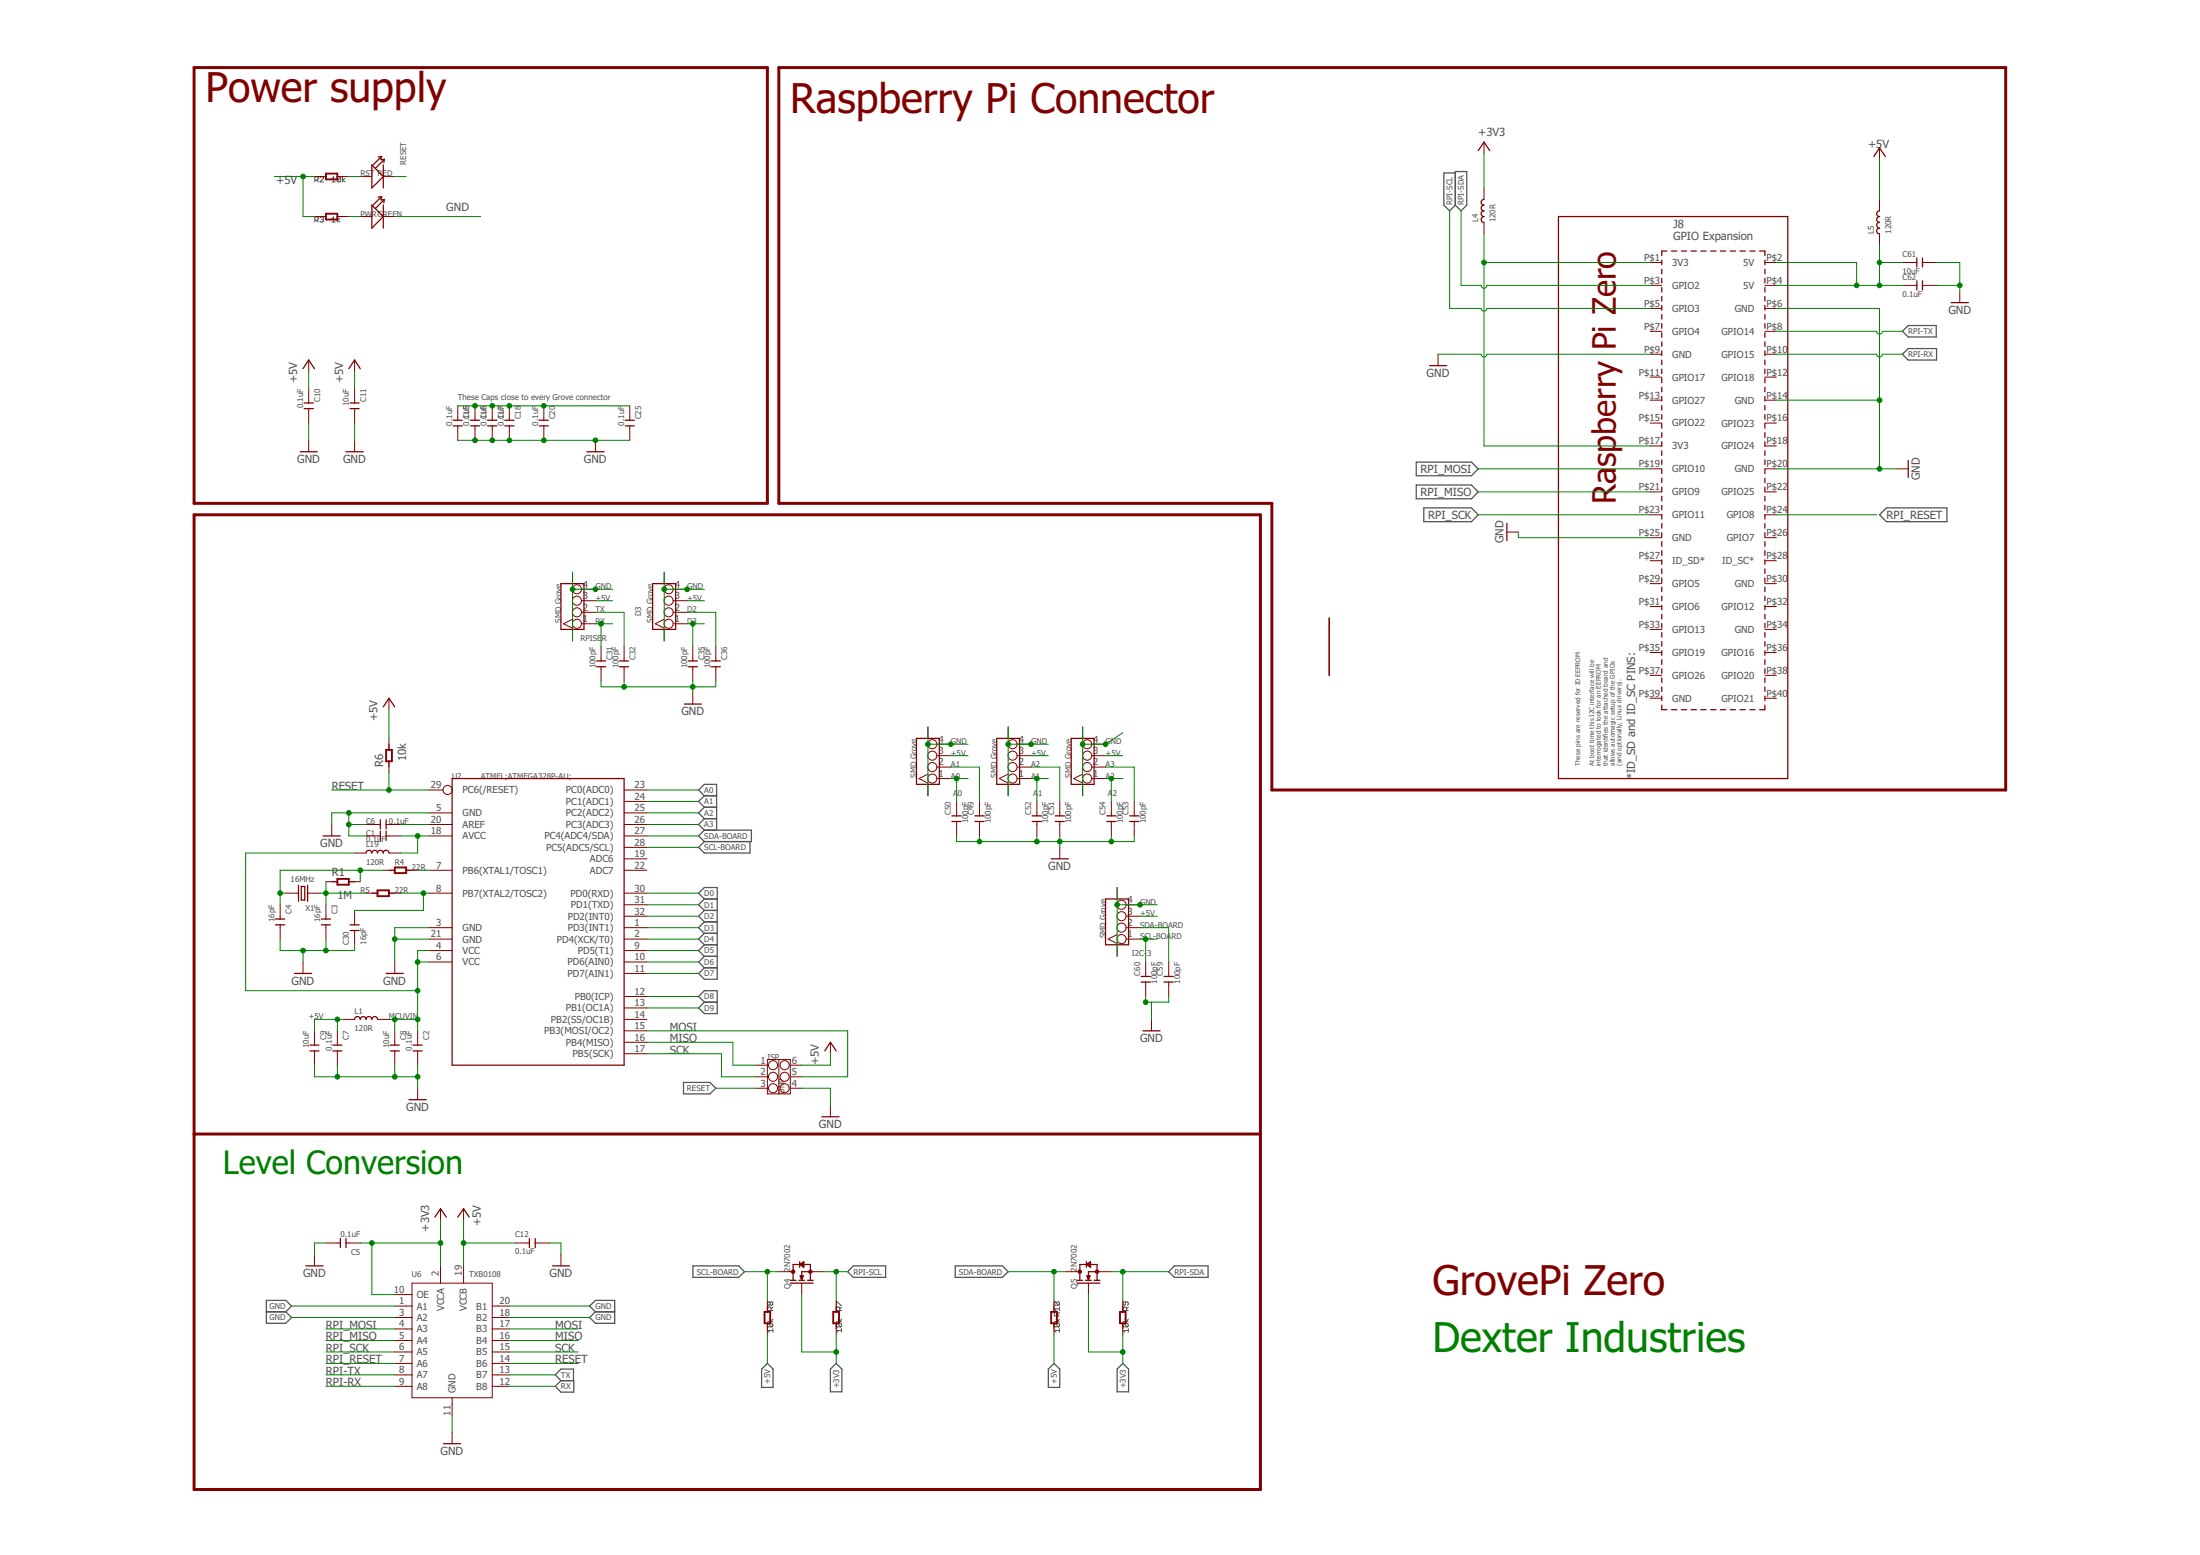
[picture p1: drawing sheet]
<svg xmlns="http://www.w3.org/2000/svg" width="297mm" height="210mm" viewBox="0 0 297 210" stroke-linecap="round" stroke-linejoin="round" font-family="sans-serif">
<g fill="none" stroke="#505050" stroke-width=".14">
<path d="M42.5 24.3h.3l.2-.1v-.2l-.2-.1h-.3v.7M42.5 29.7h.3l.2-.1v-.2l-.2-.1h-.3v.7M42.7 24.3l.3 .3M42.7 29.7l.3 .3M43.2 24l.1-.1h.3l.1 .1-.5 .6h.5M43.2 29.4l.1-.1h.3l.1 .1-.1 .2M43.4 29.6h.2M43.6 29.6l.1 .1-.1 .3-.4-.1M44.8 24.1l.2-.2v.7M44.8 29.5l.2-.2v.7M44.8 24.6h.5M44.8 30h.5"/>
<path d="M45.5 29.3v.7M45.9 29.5l-.4 .2 .4 .3M46 24v.4l-.1 .2-.4-.2M46 24l-.1-.1h-.2l-.2 .1v.4M46 24l-.5 .4M46.2 23.9v.7M46.6 24.1l-.4 .2 .4 .3M103.7 178.4h.7M103.8 178.6l-.1 .2v.2l.1 .1h.4M103.8 178.6h.4l.2 .2v.2l-.2 .1M103.8 178.6l.4 .5M103.9 178.1l.2 .3 .3-.3"/>
<path d="M104 175.9l.1-.2 .3 .2v.2l-.2 .1-.2-.1M104 175.9l-.1-.2-.2 .2v.2l.1 .1 .2-.1M104 175.9v.2M104.1 176.9v-.3l-.1-.2h-.2l-.1 .2v.3h.7M104.4 179.6h-.7l.2 .2M104.4 179.4v.4M104.4 176.4l-.3 .3M112.9 176.2v-.5h.2l.5 .5M112.9 178.4h.7M113.1 178.6h.4l.1 .2v.2l-.1 .1M113.1 178.6l-.2 .2v.2l.2 .1h.4M113.1 178.6l.4 .5"/>
<path d="M113.2 178.1l.2 .3 .2-.3M113.4 176.9v-.3l-.1-.2h-.2l-.2 .2v.3h.7M113.6 179.6h-.7l.3 .2M113.6 179.4v.4M113.6 176.4l-.2 .3M142.3 178.4h.7M142.5 178.6l-.2 .2v.2l.2 .1h.4M142.5 178.6h.4l.1 .2v.2l-.1 .1M142.5 175.7h.4l.1 .2v.2l-.1 .1M142.5 175.7l-.2 .2v.2l.2 .1h.4M142.5 178.6l.4 .5M142.5 175.7l.4 .5"/>
<path d="M142.6 178.1l.2 .3 .2-.3M142.8 177.6v-.3l-.1-.1-.4 .1v.3h.7M143 179.6h-.7l.3 .2M143 176.4v.5M143 179.4v.4M143 177.2l-.2 .2M143 176.7h-.7l.3 .2M151.6 178.4h.7M151.7 178.6l-.1 .4 .1 .1h.5M151.7 178.6h.5l.1 .2v.2l-.1 .1M151.7 178.6l.5 .5M151.9 178.1l.2 .3 .2-.3"/>
<path d="M152 175.7v.4l-.1 .1-.3-.1v-.2l.1-.2h.5l.1 .2v.2l-.1 .1M152.1 176.9v-.3l-.1-.2h-.3l-.1 .2v.3h.7M152.3 179.6h-.7l.3 .2M152.3 179.4v.4M152.3 176.4l-.2 .3"/>
</g>
<g fill="none" stroke="#505050" stroke-width=".17">
<path d="M196.5 23.2h1.5v4.5l-.7 .8-.8-.8zM196.5 23.3h-1.6v4.4l.8 .8 .8-.8M256.9 47.8l.7-.7h3.9v1.5h-3.9zM257.6 43.9h3.8v1.6h-3.8l-.7-.8zM191.2 65.5h7.5l.9 .9-.9 .9h-7.5zM191.2 62.4h7.5l.9 .9-.9 .9h-7.5zM192.2 68.6h6.5l.9 .9-.9 .9h-6.5zM253.8 69.5l.9-.9h8.2v1.8h-8.2zM95.1 107.4l-.8-.8 .8-.7h1.7v6.2M95.1 107.4h1.7M95.1 107.4l-.8 .8 .8 .8M95.1 109h1.7"/>
<path d="M95.1 109l-.8 .7 .8 .8M95.1 110.5h1.7M95.1 110.5l-.8 .8 .8 .8M95.1 112.1h6.4v1.5h-6.4M95.1 112.1l-.8 .7 .8 .8M95.1 113.6l-.8 .8 .8 .7h6.2v-1.5M94.3 134.5l.8-.8h1.7v3.1h-1.7l-.8-.7 .8-.8zM95.1 135.3h1.7M95.1 121.3l-.8-.7 .8-.8h1.7v12.4h-1.7l-.8-.8 .8-.8M95.1 130.6h1.7M95.1 129.1l-.8 .8 .8 .7M95.1 129.1h1.7"/>
<path d="M95.1 127.5l-.8 .8 .8 .8M95.1 127.5h1.7M95.1 126l-.8 .8 .8 .7M95.1 126h1.7M95.1 124.4l-.8 .8 .8 .8M95.1 124.4h1.7M95.1 122.9l-.8 .8 .8 .7M95.1 122.9h1.7M95.1 121.3l-.8 .8 .8 .8M95.1 121.3h1.7M92.3 146.1h3.6l.7 .8-.7 .8h-3.6zM36 177.1h2.6"/>
<path d="M36 175.5h2.6l.8 .8-.8 .8 .8 .7-.8 .8h-2.6zM79.6 176.3l.8-.8h2.6v3.1h-2.6l-.8-.8 .8-.7zM80.4 177.1h2.6M93.6 170.9h6.1l.8 .8-.8 .7h-6.1zM115.2 170.9h4.4v1.5h-4.4l-.8-.7zM129 170.9h6.3l.8 .8-.8 .7h-6.3zM158.6 170.9h4.5v1.5h-4.5l-.8-.7zM75 187.1l.7-.7h1.8v1.5h-1.8zM75.7 186.4l-.7-.8 .7-.8h1.7v1.6M102.8 184.8l.8-.8 .8 .8v2.5h-1.6zM112.1 184.8l.8-.8 .8 .8v3.1h-1.6zM141.5 184.8l.8-.8 .8 .8v2.5h-1.6z"/>
<path d="M150.8 184.8l.8-.8 .8 .8v3.1h-1.6z"/>
</g>
<path d="M26.2 9.1h77.4v58.8h-77.4zM105.2 9.1h165.6v97.5h-99.1v-38.7h-66.5zM26.2 69.5h144v131.6h-144zM26.2 153.1h144" fill="none" stroke="#800000" stroke-width=".4"/>
<g fill="none" stroke="#800000" stroke-width=".17">
<path d="M50.3 22.4l-.1-.1v3.1l1.6-1.6-1.1-1.1M50.3 27.8l-.1-.1v3.1l1.6-1.6-1.1-1M50.3 22.4l.4 .3M50.3 27.8l.4 .4M51.5 21.1l-1.2 1.3M51.5 21.1l-.4 .1M51.5 21.1l-.1 .5 .5-.1M51.5 26.5l-1.2 1.3M51.5 26.5l-.4 .1M51.5 26.5l-.1 .5 .5-.1M51.8 22.3v3.1M51.8 27.7v3.1"/>
<path d="M51.9 21.5l-1.2 1.2M51.9 21.5l-.1 .5M51.9 26.9l-1.2 1.3M51.9 26.9l-.1 .5M199.6 20.3l.8-1.1 .7 1.1M200.4 26.9a.38 .38 0 0 0-.4 .4 .38 .38 0 0 0 .4 .4 .39 .39 0 0 0-.4 .4 .39 .39 0 0 0 .4 .4 .38 .38 0 0 0-.4 .4 .38 .38 0 0 0 .4 .3 .39 .39 0 0 0-.4 .4 .39 .39 0 0 0 .4 .4M210.4 29.2h31v75.9h-31zM224.4 35.1v.6M224.4 36.3v.7M224.4 37.6v.6M224.4 38.8v.6M225.1 33.9h-.7v.6"/>
<path d="M225.7 33.9h.7M227 33.9h.7M228.3 33.9h.7M229.6 33.9h.8M231 33.9h.7M232.3 33.9h.7M233.6 33.9h.7M234.9 33.9h.7M236.3 33.9h.7M237.6 33.9h.7v.6M238.3 35.1v.6M238.3 36.3v.7"/>
<path d="M238.3 37.6v.6M238.3 38.8v.6M253 21.1l.8-1.1 .8 1.1M253.8 28.5a.38 .38 0 0 0-.4 .4 .38 .38 0 0 0 .4 .3 .39 .39 0 0 0-.4 .4 .39 .39 0 0 0 .4 .4 .39 .39 0 0 0-.4 .4 .39 .39 0 0 0 .4 .4 .38 .38 0 0 0-.4 .4 .38 .38 0 0 0 .4 .4M258.8 34.8v1.2M258.8 37.9v1.3M259.6 34.8v1.2M259.6 37.9v1.3M40.9 49.8l.8-1.2 .8 1.2M41.1 54.4h1.2M41.1 55.2h1.2M47.1 49.8l.8-1.2 .7 1.2"/>
<path d="M47.3 54.4h1.2M47.3 55.2h1.2M61.2 56.7h1.2M61.2 57.5h1.2M63.5 56.7h1.2M63.5 57.5h1.2M65.8 56.7h1.3M65.8 57.5h1.3M68.2 56.7h1.2M68.2 57.5h1.2M72.8 56.7h1.2M72.8 57.5h1.2"/>
<path d="M84.4 56.7h1.2M84.4 57.5h1.2M193 49.4h2.3M224.4 40v.6M224.4 41.2v.7M224.4 42.5v.6M224.4 43.7v.6M224.4 44.9v.6M224.4 46.1v.7M224.4 47.4v.6M224.4 48.6v.6M224.4 49.8v.6"/>
<path d="M224.4 51.1v.6M224.4 52.3v.6M224.4 53.5v.6M224.4 54.7v.7M224.4 56v.6M224.4 57.2v.6M224.4 58.4v.6M224.4 59.6v.6M238.3 40v.6M238.3 41.2v.7M238.3 42.5v.6M238.3 43.7v.6"/>
<path d="M238.3 44.9v.6M238.3 46.1v.7M238.3 47.4v.6M238.3 48.6v.6M238.3 49.8v.6M238.3 51.1v.6M238.3 52.3v.6M238.3 53.5v.6M238.3 54.7v.7M238.3 56v.6M238.3 57.2v.6M238.3 58.4v.6"/>
<path d="M238.3 59.6v.6M263.4 40.9h2.4M40.5 61h2.3M46.7 61h2.3M75.7 78.8h3.1v6.2h-3.1zM79.2 61h2.4M88.1 78.8h3.1v6.2h-3.1zM203.5 70.7v2.3M224.4 60.9v.6M224.4 62.1v.6M224.4 63.3v.6M224.4 64.5v.7"/>
<path d="M224.4 65.8v.6M224.4 67v.6M224.4 68.2v.6M224.4 69.4v.7M224.4 70.7v.6M224.4 71.9v.6M224.4 73.1v.6M224.4 74.3v.7M224.4 75.6v.6M224.4 76.8v.6M224.4 78v.6M224.4 79.2v.7"/>
<path d="M238.3 60.9v.6M238.3 62.1v.6M238.3 63.3v.6M238.3 64.5v.7M238.3 65.8v.6M238.3 67v.6M238.3 68.2v.6M238.3 69.4v.7M238.3 70.7v.6M238.3 71.9v.6M238.3 73.1v.6M238.3 74.3v.7"/>
<path d="M238.3 75.6v.6M238.3 76.8v.6M238.3 78v.6M238.3 79.2v.7M257.6 62.1v2.4M51.8 95.4l.7-1.1 .8 1.1M80.5 89.2h1.3M80.5 90h1.3M83.6 89.2h1.3M83.6 90h1.3M92.4 95h2.3M92.9 89.2h1.3"/>
<path d="M92.9 90h1.3M96 89.2h1.3M96 90h1.3M123.7 99.7h3.1v6.2h-3.1zM134.6 99.7h3.1v6.2h-3.1zM144.6 99.7h3.1v6.2h-3.1zM179.5 83.4v7.8M224.4 95.2v.6h.7M224.4 80.5v.6M224.4 81.7v.6M224.4 82.9v.6M224.4 84.2v.6"/>
<path d="M224.4 85.4v.6M224.4 86.6v.6M224.4 87.8v.7M224.4 89v.7M224.4 90.3v.6M224.4 91.5v.6M224.4 92.7v.6M224.4 94v.6M225.7 95.8h.7M227 95.8h.7M228.3 95.8h.7M229.6 95.8h.8"/>
<path d="M231 95.8h.7M232.3 95.8h.7M233.6 95.8h.7M234.9 95.8h.7M236.3 95.8h.7M238.3 80.5v.6M238.3 81.7v.6M238.3 82.9v.6M238.3 84.2v.6M238.3 85.4v.6M238.3 86.6v.6M238.3 87.8v.7"/>
<path d="M238.3 89v.7M238.3 90.3v.6M238.3 91.5v.6M238.3 92.7v.6M238.3 94v.6M238.3 95.2v.6h-.7M40.3 119.5v2.2M40.7 119.7h.4v1.8h-.4zM41.5 119.5v2.2M43.6 112.8h2.4M49.4 115.1a.39 .39 0 0 1 .4-.3 .39 .39 0 0 1 .4 .3 .38 .38 0 0 1 .4-.3 .38 .38 0 0 1 .4 .3 .39 .39 0 0 1 .4-.3 .39 .39 0 0 1 .4 .3 .38 .38 0 0 1 .3-.3 .38 .38 0 0 1 .4 .3M51.4 110.7v1.2"/>
<path d="M51.4 112.2v1.3M52.1 110.7v1.2M52.1 112.2v1.3M61 105.1h23.3v38.7h-23.3zM128.5 110.1h1.3M128.5 110.9h1.3M131.6 110.1h1.3M131.6 110.9h1.3M139.4 110.1h1.2M139.4 110.9h1.2M141.9 115.9h2.4M142.5 110.1h1.2"/>
<path d="M142.5 110.9h1.2M149.4 110.1h1.3M149.4 110.9h1.3M152.5 110.1h1.3M152.5 110.9h1.3M37.2 124.1h1.2M37.2 124.8h1.2M39.8 131.4h2.3M43.4 124.1h1.2M43.4 124.8h1.2M47.3 124.8h1.2M47.3 125.6h1.2"/>
<path d="M47.9 137.6a.38 .38 0 0 1 .4-.4 .38 .38 0 0 1 .3 .4 .39 .39 0 0 1 .4-.4 .39 .39 0 0 1 .4 .4 .39 .39 0 0 1 .4-.4 .39 .39 0 0 1 .4 .4 .38 .38 0 0 1 .4-.4 .38 .38 0 0 1 .4 .4M52.1 131.4h2.4M149.3 121.3h3.1v6.2h-3.1zM154.1 131.8h1.2M154.1 132.6h1.2M154.3 139.1h2.3M157.2 131.8h1.2M157.2 132.6h1.2M41.8 141.1h1.3M41.8 141.9h1.3M44.9 141.1h1.3M44.9 141.9h1.3"/>
<path d="M52.7 141.1h1.2M52.7 141.9h1.2M55.2 148.4h2.4M55.8 141.1h1.2M55.8 141.9h1.2M111 150.7h2.3M111.4 141.9l.7-1.2 .8 1.2M41.3 170.9h2.3M46 167.2v1.2M46.7 167.2v1.2M58.7 164.3l.8-1.1 .8 1.1M61.8 164.3l.8-1.1 .8 1.1"/>
<path d="M71.5 167.2v1.2M72.3 167.2v1.2M74.6 170.9h2.3M106.7 172.8h.8M106.7 173.2h3.1M107.1 172.8v-2.1h2.3v2.1M107.9 172.8h.7M108 170.7l.5-.4v.8zM108 170.3v.8M108.1 172.2l.1 .6 .2-.6M108.1 172.2h.3M108.1 172.2l.1 .4"/>
<path d="M108.2 170.7l.3 .2M108.2 170.7l.2 .2M108.4 170.5l-.2 .2M108.4 172.2l-.2 .4M108.4 172.2l-.2 .3M108.5 170.5l-.3 .2M109 172.8h.8M109.4 171.7h-1.2v.9M145.4 172.8h.8M145.4 173.2h3.1M145.8 172.8v-2.1h2.3v2.1M146.6 172.8h.7"/>
<path d="M146.7 170.7l.5-.4v.8zM146.7 170.3v.8M146.8 172.2h.4M146.8 172.2l.2 .6 .2-.6M146.8 172.2l.2 .4M147 170.7l.2 .2M147.2 170.5l-.2 .2M147.2 172.2l-.2 .4M147.2 172.2l-.3 .3M147.7 172.8h.8M148.1 171.7h-1.1v.9M59.9 194.9h2.3"/>
</g>
<g fill="none" stroke="#800000" stroke-width=".14">
<path d="M200.4 19.2v1.5M253.8 20v1.5M42.5 23.8h1.5M42.5 29.2h1.5M45.6 23.8h1.5M45.6 29.2h1.5M48.6 23.8h1.6M48.6 29.2h1.6M51.8 23.8h1.5M51.8 29.2h1.5M200.4 25.4v1.5M200.4 30v1.6"/>
<path d="M222.8 35.4h1.6M222.8 38.5h1.6M238.3 35.4h1.5M238.3 38.5h1.5M253.8 26.9v1.6M253.8 31.6v1.5M256.9 35.4h1.9M256.9 38.5h1.9M259.6 35.4h1.9M259.6 38.5h1.9M264.6 39.3v1.6M41.7 48.6v1.5"/>
<path d="M41.7 52.5v1.9M41.7 55.2v1.9M41.7 59.4v1.6M47.9 48.6v1.5M47.9 52.5v1.9M47.9 55.2v1.9M47.9 59.4v1.6M61.8 54.8v1.9M61.8 57.5v1.9M64.1 54.8v1.9M64.1 57.5v1.9M66.5 54.8v1.9"/>
<path d="M66.5 57.5v1.9M68.8 54.8v1.9M68.8 57.5v1.9M73.4 54.8v1.9M73.4 57.5v1.9M80.4 59.4v1.6M85 54.8v1.9M85 57.5v1.9M194.2 47.8v1.6M222.8 41.6h1.6M222.8 44.7h1.6M222.8 47.8h1.6"/>
<path d="M222.8 50.9h1.6M222.8 54h1.6M222.8 57.1h1.6M238.3 41.6h1.5M238.3 44.7h1.5M238.3 47.8h1.5M238.3 50.9h1.5M238.3 54h1.5M238.3 57.1h1.5M77.3 77.2v1.6M78.5 79.5h1.9M89.7 77.2v1.6"/>
<path d="M90.9 79.5h1.9M203.5 71.8h1.5M222.8 60.2h1.6M222.8 63.3h1.6M222.8 66.4h1.6M222.8 69.5h1.6M222.8 72.6h1.6M222.8 75.7h1.6M222.8 78.8h1.6M238.3 60.2h1.5M238.3 63.3h1.5M238.3 66.4h1.5"/>
<path d="M238.3 69.5h1.5M238.3 72.6h1.5M238.3 75.7h1.5M238.3 78.8h1.5M256.1 63.3h1.5M52.5 94.3v1.5M52.5 99.7v1.5M77.3 83.6l-1.2 .6 1.2 .6M77.3 85v1.5M78.5 84.2h1.9M78.5 82.7h1.9M78.5 81.1h1.9"/>
<path d="M81.2 87.3v1.9M81.2 90v1.9M84.3 87.3v1.9M84.3 90v1.9M89.7 83.6l-1.2 .6 1.2 .6M89.7 85v1.5M90.9 84.2h1.9M90.9 82.7h1.9M90.9 81.1h1.9M93.5 87.3v1.9M93.5 90v1.9M93.5 93.5v1.5"/>
<path d="M96.6 87.3v1.9M96.6 90v1.9M125.3 98.1v1.6M136.1 98.1v1.6M146.2 98.1v1.6M222.8 81.9h1.6M222.8 85h1.6M222.8 88.1h1.6M222.8 91.2h1.6M222.8 94.3h1.6M238.3 81.9h1.5M238.3 85h1.5"/>
<path d="M238.3 88.1h1.5M238.3 91.2h1.5M238.3 94.3h1.5M44 119h1.6M44.8 111.3v1.5M47.1 119h1.5M47.9 115.1h1.5M49.4 111.3h2M49.4 112.8h2M51.8 117.5h1.5M52.1 111.3h2M52.1 112.8h2"/>
<path d="M52.5 102.8v1.5M52.5 115.1h1.6M54.8 117.5h1.6M57.9 117.5h3.1M57.9 109.7h3.1M57.9 111.3h3.1M57.9 112.8h3.1M57.9 106.6h1.9M84.3 117.5h3.1M84.3 109.7h3.1M84.3 111.3h3.1M84.3 112.8h3.1"/>
<path d="M84.3 115.9h3.1M84.3 114.4h3.1M84.3 108.2h3.1M84.3 106.6h3.1M125.3 104.5l-1.2 .6 1.2 .6M125.3 105.9v1.5M126.5 105.1h1.9M126.5 103.5h1.9M126.5 102h1.9M126.5 100.5h1.9M129.2 108.2v1.9M129.2 110.9v1.9"/>
<path d="M132.2 108.2v1.9M132.2 110.9v1.9M136.1 104.5l-1.2 .6 1.2 .6M136.1 105.9v1.5M137.3 105.1h1.9M137.3 103.5h1.9M137.3 102h1.9M137.3 100.5h1.9M140 108.2v1.9M140 110.9v1.9M143.1 108.2v1.9M143.1 110.9v1.9"/>
<path d="M143.1 114.4v1.5M146.2 104.5l-1.2 .6 1.2 .6M146.2 105.9v1.5M147.4 105.1h1.9M147.4 103.5h1.9M147.4 102h1.9M147.4 100.5h1.9M150.1 108.2v1.9M150.1 110.9v1.9M150.8 119.8v1.5M153.1 108.2v1.9M153.1 110.9v1.9"/>
<path d="M37.8 122.1v2M37.8 124.8v2M38.6 120.6h1.7M40.9 129.9v1.5M41.5 120.6h1.7M42.5 139.1v2M44 122.1v2M44 124.8v2M45.6 139.1v2M46.3 137.6h1.6M47.9 122.9v1.9M47.9 125.6v1.9"/>
<path d="M49.4 120.6h1.6M51 137.6h1.5M52.5 120.6h1.6M53.3 129.9v1.5M53.3 139.1v2M56.4 139.1v2M57.9 126.8h3.1M57.9 125.2h3.1M57.9 120.6h3.1M57.9 128.3h3.1M57.9 129.9h3.1M84.3 126.8h3.1"/>
<path d="M84.3 125.2h3.1M84.3 123.7h3.1M84.3 122.1h3.1M84.3 120.6h3.1M84.3 128.3h3.1M84.3 129.9h3.1M84.3 139.1h3.1M84.3 137.6h3.1M84.3 136.1h3.1M84.3 134.5h3.1M84.3 131.4h3.1M150.8 126.2l-1.2 .6 1.2 .6"/>
<path d="M150.8 127.5v1.6M152 126.8h1.9M152 125.2h1.9M152 123.7h1.9M152 122.1h1.9M154.7 129.9v1.9M154.7 132.6v1.9M155.5 137.6v1.5M157.8 129.9v1.9M157.8 132.6v1.9M42.5 141.9v1.9M45.6 141.9v1.9"/>
<path d="M53.3 141.9v1.9M56.4 141.9v1.9M56.4 146.9v1.5M84.3 142.2h3.1M84.3 140.7h3.1M102.1 143.8h1.5M102.1 145.4h1.5M102.1 146.9h1.5M103.6 143h3.1v4.7h-3.1zM105.2 143v4.7M106.7 143.8h1.5M106.7 145.4h1.5"/>
<path d="M106.7 146.9h1.5M112.1 140.7v1.5M112.1 149.2v1.5M42.5 169.3v1.6M44 167.8h2M46.7 167.8h1.9M53.3 176.3h2.3M53.3 177.8h2.3M53.3 179.4h2.3M53.3 174.8h2.3M55.6 173.2h10.9v15.5h-10.9zM59.5 163.2v1.5"/>
<path d="M59.5 170.9v2.3M62.6 163.2v1.5M62.6 170.9v2.3M66.5 176.3h2.3M66.5 177.8h2.3M66.5 179.4h2.3M69.6 167.8h1.9M72.3 167.8h1.9M75.7 169.3v1.6M103.6 175.5v1.6M103.6 178.6v1.6M105.2 171.7h1.9"/>
<path d="M108.2 173.2v1.6M109.4 171.7h2M112.9 175.5v1.6M112.9 178.6v1.6M142.3 175.5v1.6M142.3 178.6v1.6M143.8 171.7h2M147 173.2v1.6M148.1 171.7h2M151.6 175.5v1.6M151.6 178.6v1.6M53.3 181h2.3"/>
<path d="M53.3 182.5h2.3M53.3 184h2.3M53.3 185.6h2.3M53.3 187.1h2.3M61 188.7v2.3M61 193.3v1.6M66.5 181h2.3M66.5 182.5h2.3M66.5 184h2.3M66.5 185.6h2.3M66.5 187.1h2.3"/>
<circle cx="77.9" cy="79.5" r=".61"/>
<circle cx="90.3" cy="79.5" r=".61"/>
<circle cx="77.9" cy="81.1" r=".61"/>
<circle cx="77.9" cy="84.2" r=".61"/>
<circle cx="77.9" cy="82.7" r=".61"/>
<circle cx="90.3" cy="81.1" r=".61"/>
<circle cx="90.3" cy="84.2" r=".61"/>
<circle cx="90.3" cy="82.7" r=".61"/>
<circle cx="60.4" cy="106.6" r=".61"/>
<circle cx="125.9" cy="102" r=".61"/>
<circle cx="125.9" cy="105.1" r=".61"/>
<circle cx="125.9" cy="100.5" r=".61"/>
<circle cx="125.9" cy="103.5" r=".61"/>
<circle cx="136.7" cy="100.5" r=".61"/>
<circle cx="136.7" cy="105.1" r=".61"/>
<circle cx="136.7" cy="103.5" r=".61"/>
<circle cx="136.7" cy="102" r=".61"/>
<circle cx="146.8" cy="105.1" r=".61"/>
<circle cx="146.8" cy="102" r=".61"/>
<circle cx="146.8" cy="100.5" r=".61"/>
<circle cx="146.8" cy="103.5" r=".61"/>
<circle cx="151.4" cy="125.2" r=".61"/>
<circle cx="151.4" cy="126.8" r=".61"/>
<circle cx="151.4" cy="123.7" r=".61"/>
<circle cx="151.4" cy="122.1" r=".61"/>
<circle cx="104.4" cy="145.4" r=".61"/>
<circle cx="104.4" cy="146.9" r=".61"/>
<circle cx="104.4" cy="143.8" r=".61"/>
<circle cx="105.9" cy="143.8" r=".61"/>
<circle cx="105.9" cy="145.4" r=".61"/>
<circle cx="105.9" cy="146.9" r=".61"/>
</g>
<path d="M44 23.4h1.6v.8h-1.6zM44 28.9h1.6v.7h-1.6zM45.6 118.6h1.5v.8h-1.5zM52.1 101.2h.8v1.6h-.8zM53.3 117.1h1.5v.8h-1.5zM51 120.2h1.5v.8h-1.5zM103.2 177.1h.8v1.5h-.8zM112.5 177.1h.8v1.5h-.8zM141.9 177.1h.8v1.5h-.8zM151.2 177.1h.8v1.5h-.8z" fill="none" stroke="#800000" stroke-width=".25"/>
<g fill="#800000" stroke="#800000" stroke-width=".14">
<path d="M106.9 171.5l.3-.1 .1 .3-.2 .2-.2-.1-.1-.1 .3-.1h.1l-.1 .1h-.3z" fill-rule="evenodd"/>
<path d="M109.2 171.5l.3-.1 .1 .2-.1 .3-.3-.1v-.1l.2-.1h.1v.1h-.3z" fill-rule="evenodd"/>
<path d="M145.6 171.5l.3-.1 .1 .3-.2 .2-.2-.1v-.1l.2-.1h.1l-.1 .1h-.2z" fill-rule="evenodd"/>
<path d="M147.9 171.5l.3-.1 .1 .3-.2 .2-.2-.1v-.1l.2-.1h.1l-.1 .1h-.2z" fill-rule="evenodd"/>
</g>
<g fill="none" stroke="#008000" stroke-width=".14">
<path d="M37 23.8h5.5M40.9 23.8v5.4h1.6M47.1 29.2h1.5M47.1 23.8h1.5M53.3 29.2h11.6M53.3 23.8h1.5M195.7 28.5v13.1h4.3a.38 .38 0 0 0 .4 .4 .38 .38 0 0 0 .3-.4h22.1M197.3 28.5v10h2.7a.38 .38 0 0 0 .4 .4 .38 .38 0 0 0 .3-.4h22.1M200.4 35.4h22.4M200.4 20.7v4.7M200.4 31.6v28.6h22.4M239.8 38.5h17.1"/>
<path d="M239.8 35.4h10.9v3.1M253.8 21.5v5.4M253.8 33.1v5.4M253.8 35.4h3.1M261.5 38.5h3.1M261.5 35.4h3.1v3.9M41.7 50.1v2.4M41.7 57.1v2.3M47.9 50.1v2.4M47.9 57.1v2.3M61.8 59.4h23.2M61.8 54.8h23.2"/>
<path d="M194.2 47.8h5.8a.38 .38 0 0 0 .4 .4 .38 .38 0 0 0 .3-.4h22.1M239.8 47.8h13.6a.38 .38 0 0 0 .4 .4 .38 .38 0 0 0 .3-.4h2.8M239.8 44.7h13.6a.38 .38 0 0 0 .4 .4 .38 .38 0 0 0 .3-.4h2.8M239.8 41.6h14v21.7M239.8 54h14M77.3 79.5h5.4M77.3 77.2v9.3M89.7 79.5h5.4M89.7 77.2v9.3M199.6 63.3h23.2M199.6 66.4h23.2M199.6 69.5h23.2"/>
<path d="M205 71.8v.8h17.8M239.8 63.3h16.3M239.8 69.5h13.6M52.5 95.8v3.9M80.4 82.7h3.9v4.6M80.4 81.1h2.3M80.4 84.2h2.3M81.2 91.9v.8h15.4v-.8M81.2 84.2v3.1M84.3 91.9v.8M92.8 82.7h3.8v4.6M92.8 81.1h2.3"/>
<path d="M92.8 84.2h2.3M93.5 84.2v3.1M93.5 91.9v1.6M125.3 98.1v9.3M136.1 98.1v9.3M146.2 98.1v9.3M151.6 98.9l-2.3 1.6h-3.1M44 119v3.1M44.8 106.6h13.1M47.1 109.7v3.1h2.3M47.1 111.3h2.3M47.9 115.1h-14.7v18.6h23.2"/>
<path d="M48.6 117.5v1.5M51.8 117.5h-14v4.6M52.5 104.3v2.3M54.1 112.8h3.8M54.1 111.3h3.8M56.4 112.8v2.3h-2.3M56.4 117.5h1.5M57.9 109.7h-13.1v1.6M87.4 112.8h6.9M87.4 109.7h6.9M87.4 111.3h6.9M87.4 106.6h6.9"/>
<path d="M87.4 108.2h6.9M87.4 114.4h6.9M125.3 100.5h5.4M128.4 103.5h3.8v4.7M128.4 102h2.3M128.4 105.1h2.3M129.2 105.1v3.1M129.2 112.8v.8h23.9v-.8M132.2 112.8v.8M136.1 100.5h5.4M139.2 103.5h3.9v4.7M139.2 102h2.3"/>
<path d="M139.2 105.1h2.3M140 105.1v3.1M140 112.8v.8M143.1 112.8v1.6M149.3 103.5h3.8v4.7M149.3 102h2.3M149.3 105.1h2.3M150.1 105.1v3.1M150.1 112.8v.8M150.8 119.8v9.3M37.8 126.8v1.5h10.1v-.8M37.8 120.6h.8"/>
<path d="M40.9 128.3v1.6M43.2 120.6h6.2M44 126.8v1.5M45.6 137.6v1.5M46.3 137.6h-3.8v1.5M52.5 137.6h3.9M53.3 126.8h4.6M53.3 137.6v1.5M54.1 120.6h3.8M56.4 129.9h1.5M57.2 120.6v2.3h-9.3M57.9 128.3h-1.5v10.8"/>
<path d="M57.9 125.2h-4.6v4.7M87.4 122.1h6.9M87.4 128.3h6.9M87.4 126.8h6.9M87.4 125.2h6.9M87.4 139.1h27v6.3h-6.2M87.4 123.7h6.9M87.4 136.1h6.9M87.4 134.5h6.9M87.4 131.4h6.9M87.4 129.9h6.9M87.4 120.6h6.9"/>
<path d="M150.8 122.1h5.5M153.9 126.8h2.4M153.9 125.2h3.9v4.7M153.9 123.7h2.4M154.7 134.5v.8h3.1v-.8M154.7 126.8v3.1M155.5 135.3v2.3M42.5 143.8v1.6h13.9M45.6 143.8v1.6M53.3 143.8v1.6M56.4 143.8v3.1M87.4 142.2h10v3.2h4.7"/>
<path d="M87.4 140.7h11.6v3.1h3.1M96.6 146.9h5.5M108.2 146.9h3.9v2.3M112.1 142.2v1.6h-3.9M39.4 177.8h13.9M39.4 176.3h13.9M44 167.8h-1.5v1.5M44 179.4h9.3M48.6 167.8h10.9M50.2 167.8v7h3.1M59.5 164.7v6.2M62.6 167.8h7"/>
<path d="M62.6 164.7v6.2M68.8 177.8h10.8M68.8 176.3h10.8M68.8 179.4h9.3M74.2 167.8h1.5v1.5M100.5 171.7h4.7M103.6 171.7v3.8M108.2 174.8v7.7h4.7M111.4 171.7h3M112.9 171.7v3.8M136.1 171.7h7.7M142.3 171.7v3.8"/>
<path d="M147 174.8v7.7h4.6M150.1 171.7h7.7M151.6 171.7v3.8M44 187.1h9.3M44 185.6h9.3M44 182.5h9.3M44 184h9.3M44 181h9.3M61 191v2.3M68.8 187.1h6.2M68.8 185.6h6.2M68.8 182.5h9.3"/>
<path d="M68.8 184h9.3M68.8 181h9.3M103.6 180.2v3.8M112.9 180.2v3.8M142.3 180.2v3.8M151.6 180.2v3.8"/>
</g>
<g fill="#008000" stroke="#008000" stroke-width=".14">
<circle cx="80.4" cy="79.5" r=".32"/>
<circle cx="77.3" cy="79.5" r=".32"/>
<circle cx="92.8" cy="79.5" r=".32"/>
<circle cx="89.7" cy="79.5" r=".32"/>
<circle cx="128.4" cy="100.5" r=".32"/>
<circle cx="125.3" cy="100.5" r=".32"/>
<circle cx="149.3" cy="100.5" r=".32"/>
<circle cx="146.2" cy="100.5" r=".32"/>
<circle cx="153.9" cy="122.1" r=".32"/>
<circle cx="150.8" cy="122.1" r=".32"/>
<circle cx="139.2" cy="100.5" r=".32"/>
<circle cx="136.1" cy="100.5" r=".32"/>
<circle cx="40.9" cy="128.3" r=".32"/>
<circle cx="44" cy="128.3" r=".32"/>
<circle cx="47.1" cy="109.7" r=".32"/>
<circle cx="47.1" cy="111.3" r=".32"/>
<circle cx="53.3" cy="126.8" r=".32"/>
<circle cx="53.3" cy="145.4" r=".32"/>
<circle cx="45.6" cy="145.4" r=".32"/>
<circle cx="56.4" cy="145.4" r=".32"/>
<circle cx="80.4" cy="59.4" r=".32"/>
<circle cx="64.1" cy="59.4" r=".32"/>
<circle cx="66.5" cy="59.4" r=".32"/>
<circle cx="68.8" cy="59.4" r=".32"/>
<circle cx="73.4" cy="59.4" r=".32"/>
<circle cx="93.5" cy="92.7" r=".32"/>
<circle cx="84.3" cy="92.7" r=".32"/>
<circle cx="143.1" cy="113.6" r=".32"/>
<circle cx="150.1" cy="113.6" r=".32"/>
<circle cx="140" cy="113.6" r=".32"/>
<circle cx="132.2" cy="113.6" r=".32"/>
<circle cx="154.7" cy="135.3" r=".32"/>
<circle cx="253.8" cy="54" r=".32"/>
<circle cx="253.8" cy="63.3" r=".32"/>
<circle cx="264.6" cy="38.5" r=".32"/>
<circle cx="40.9" cy="23.8" r=".32"/>
<circle cx="62.6" cy="167.8" r=".32"/>
<circle cx="45.6" cy="137.6" r=".32"/>
<circle cx="64.1" cy="54.8" r=".32"/>
<circle cx="66.5" cy="54.8" r=".32"/>
<circle cx="68.8" cy="54.8" r=".32"/>
<circle cx="73.4" cy="54.8" r=".32"/>
<circle cx="151.6" cy="171.7" r=".32"/>
<circle cx="112.9" cy="171.7" r=".32"/>
<circle cx="50.2" cy="167.8" r=".32"/>
<circle cx="59.5" cy="167.8" r=".32"/>
<circle cx="112.9" cy="182.5" r=".32"/>
<circle cx="151.6" cy="182.5" r=".32"/>
<circle cx="52.5" cy="106.6" r=".32"/>
<circle cx="129.2" cy="105.1" r=".32"/>
<circle cx="140" cy="105.1" r=".32"/>
<circle cx="150.1" cy="105.1" r=".32"/>
<circle cx="142.3" cy="171.7" r=".32"/>
<circle cx="154.7" cy="126.8" r=".32"/>
<circle cx="103.6" cy="171.7" r=".32"/>
<circle cx="93.5" cy="84.2" r=".32"/>
<circle cx="81.2" cy="84.2" r=".32"/>
<circle cx="44" cy="120.6" r=".32"/>
<circle cx="37.8" cy="120.6" r=".32"/>
<circle cx="48.6" cy="117.5" r=".32"/>
<circle cx="56.4" cy="129.9" r=".32"/>
<circle cx="56.4" cy="137.6" r=".32"/>
<circle cx="53.3" cy="137.6" r=".32"/>
<circle cx="56.4" cy="133.7" r=".32"/>
<circle cx="56.4" cy="112.8" r=".32"/>
<circle cx="57.2" cy="120.6" r=".32"/>
<circle cx="200.4" cy="35.4" r=".32"/>
<circle cx="253.8" cy="38.5" r=".32"/>
<circle cx="253.8" cy="35.4" r=".32"/>
<circle cx="250.7" cy="38.5" r=".32"/>
</g>
<g font-size="5.5" fill="#800000">
<text x="27.8" y="13.8">Power supply</text>
<text x="106.7" y="15.3">Raspberry Pi Connector</text>
<text x="193.4" y="174.8">GrovePi Zero</text>
</g>
<text font-size="5.5" fill="#008000" x="193.4" y="182.5">Dexter Industries</text>
<g font-size="4.4" fill="#800000">
<text x="218.2" y="37.8" transform="rotate(-90 218.2 37.8)">ro</text>
<text x="218.2" y="47.3" transform="rotate(-90 218.2 47.3)">Pi Ze</text>
<text x="218.2" y="65.3" transform="rotate(-90 218.2 65.3)">a</text>
<text x="218.2" y="63" transform="rotate(-90 218.2 63)">spberry</text>
<text x="218.2" y="68" transform="rotate(-90 218.2 68)">R</text>
</g>
<text font-size="4.4" fill="#008000" x="30.1" y="158.5">Level Conversion</text>
<g font-size="1.5" fill="#505050">
<text x="199.6" y="18.4">+3V3</text>
<text x="252.2" y="20">+5V</text>
<text x="37.3" y="24.9">+5V</text>
<text x="60.3" y="28.5">GND</text>
<text x="225.9" y="30.8">J8</text>
<text x="225.9" y="32.3">GPIO Expansion</text>
<text x="263.1" y="42.4">GND</text>
<text x="40.1" y="51.7" transform="rotate(-90 40.1 51.7)">+5V</text>
<text x="46.3" y="51.7" transform="rotate(-90 46.3 51.7)">+5V</text>
<text x="192.6" y="50.9">GND</text>
<text x="40.1" y="62.5">GND</text>
<text x="46.3" y="62.5">GND</text>
<text x="78.8" y="62.5">GND</text>
<text x="191.8" y="63.8">RPI_MOSI</text>
<text x="259.2" y="64.8" transform="rotate(-90 259.2 64.8)">GND</text>
<text x="191.8" y="66.9">RPI_MISO</text>
<text x="192.8" y="70">RPI_SCK</text>
<text x="254.7" y="70">RPI_RESET</text>
<text x="203" y="73.3" transform="rotate(-90 203 73.3)">GND</text>
<text x="51" y="97.4" transform="rotate(-90 51 97.4)">+5V</text>
<text x="92" y="96.6">GND</text>
<text x="44.8" y="106.6">RESET</text>
<text x="51.7" y="103.5" transform="rotate(-90 51.7 103.5)">R6</text>
<text x="54.8" y="102.8" transform="rotate(-90 54.8 102.8)">10k</text>
<text x="220.8" y="105.2" transform="rotate(-90 220.8 105.2)">*ID_SD and ID_SC PINS:</text>
<text x="43.2" y="114.4">GND</text>
<text x="44.8" y="118.3">R1</text>
<text x="141.5" y="117.5">GND</text>
<text x="45.6" y="121.3">1M</text>
<text x="39.4" y="133">GND</text>
<text x="51.7" y="133">GND</text>
<text x="90.4" y="139.1">MOSI</text>
<text x="90.4" y="140.7">MISO</text>
<text x="90.4" y="142.2">SCK</text>
<text x="110.6" y="143.8" transform="rotate(-90 110.6 143.8)">+5V</text>
<text x="153.9" y="140.7">GND</text>
<text x="54.8" y="150">GND</text>
<text x="110.6" y="152.3">GND</text>
<text x="57.9" y="166.2" transform="rotate(-90 57.9 166.2)">+3V3</text>
<text x="64.9" y="165.5" transform="rotate(-90 64.9 165.5)">+5V</text>
<text x="40.9" y="172.4">GND</text>
<text x="74.2" y="172.4">GND</text>
<text x="44" y="179.4">RPI_MOSI</text>
<text x="75" y="179.4">MOSI</text>
<text x="44" y="185.6">RPI-TX</text>
<text x="44" y="180.9">RPI_MISO</text>
<text x="44" y="182.5">RPI_SCK</text>
<text x="44" y="184">RPI_RESET</text>
<text x="75" y="184">RESET</text>
<text x="75" y="180.9">MISO</text>
<text x="75" y="182.5">SCK</text>
<text x="44" y="187.1">RPI-RX</text>
<text x="59.5" y="196.4">GND</text>
</g>
<g font-size="1.3" fill="#505050">
<text x="222" y="35.2">P$1</text>
<text x="225.8" y="35.9">3V3</text>
<text x="235.4" y="35.9">5V</text>
<text x="238.5" y="35.2">P$2</text>
<text x="222" y="38.3">P$3</text>
<text x="222" y="41.4">P$5</text>
<text x="225.8" y="39">GPIO2</text>
<text x="235.4" y="39">5V</text>
<text x="238.5" y="38.3">P$4</text>
<text x="238.5" y="41.4">P$6</text>
<text x="222" y="44.5">P$7</text>
<text x="222" y="47.6">P$9</text>
<text x="225.8" y="42.1">GPIO3</text>
<text x="225.8" y="45.2">GPIO4</text>
<text x="232.4" y="45.2">GPIO14</text>
<text x="234.2" y="42.1">GND</text>
<text x="238.5" y="44.5">P$8</text>
<text x="238.5" y="47.6">P$10</text>
<text x="221.3" y="50.7">P$11</text>
<text x="221.3" y="53.8">P$13</text>
<text x="225.8" y="48.3">GND</text>
<text x="225.8" y="51.4">GPIO17</text>
<text x="232.4" y="48.3">GPIO15</text>
<text x="232.4" y="51.4">GPIO18</text>
<text x="238.5" y="50.7">P$12</text>
<text x="238.5" y="53.8">P$14</text>
<text x="221.3" y="56.9">P$15</text>
<text x="221.3" y="60">P$17</text>
<text x="225.8" y="54.5">GPIO27</text>
<text x="225.8" y="57.6">GPIO22</text>
<text x="232.4" y="57.6">GPIO23</text>
<text x="234.2" y="54.5">GND</text>
<text x="238.5" y="56.9">P$16</text>
<text x="238.5" y="60">P$18</text>
<text x="221.3" y="63.1">P$19</text>
<text x="225.8" y="60.7">3V3</text>
<text x="225.8" y="63.8">GPIO10</text>
<text x="232.4" y="60.7">GPIO24</text>
<text x="234.2" y="63.8">GND</text>
<text x="238.5" y="63.1">P$20</text>
<text x="221.3" y="66.2">P$21</text>
<text x="221.3" y="69.3">P$23</text>
<text x="225.8" y="66.9">GPIO9</text>
<text x="225.8" y="70">GPIO11</text>
<text x="232.4" y="66.9">GPIO25</text>
<text x="233.1" y="70">GPIO8</text>
<text x="238.5" y="66.2">P$22</text>
<text x="238.5" y="69.3">P$24</text>
<text x="221.3" y="72.4">P$25</text>
<text x="221.3" y="75.5">P$27</text>
<text x="225.8" y="73">GND</text>
<text x="225.8" y="76.1">ID_SD*</text>
<text x="232.5" y="76.1">ID_SC*</text>
<text x="233.1" y="73.1">GPIO7</text>
<text x="238.5" y="72.4">P$26</text>
<text x="238.5" y="75.5">P$28</text>
<text x="78.7" y="84">1</text>
<text x="78.7" y="82.4">2</text>
<text x="78.7" y="80.9">3</text>
<text x="78.7" y="79.3">4</text>
<text x="91.1" y="84">1</text>
<text x="91.1" y="82.4">2</text>
<text x="91.1" y="80.9">3</text>
<text x="91.1" y="79.3">4</text>
<text x="221.3" y="78.6">P$29</text>
<text x="221.3" y="81.7">P$31</text>
<text x="225.8" y="79.2">GPIO5</text>
<text x="225.8" y="82.3">GPIO6</text>
<text x="232.4" y="82.3">GPIO12</text>
<text x="234.2" y="79.2">GND</text>
<text x="238.5" y="78.6">P$30</text>
<text x="238.5" y="81.7">P$32</text>
<text x="221.3" y="84.8">P$33</text>
<text x="221.3" y="87.8">P$35</text>
<text x="225.8" y="85.4">GPIO13</text>
<text x="225.8" y="88.5">GPIO19</text>
<text x="232.4" y="88.5">GPIO16</text>
<text x="234.2" y="85.4">GND</text>
<text x="238.5" y="84.8">P$34</text>
<text x="238.5" y="87.8">P$36</text>
<text x="221.3" y="90.9">P$37</text>
<text x="221.3" y="94">P$39</text>
<text x="225.8" y="91.6">GPIO26</text>
<text x="225.8" y="94.7">GND</text>
<text x="232.4" y="91.6">GPIO20</text>
<text x="232.4" y="94.7">GPIO21</text>
<text x="238.5" y="90.9">P$38</text>
<text x="238.5" y="94">P$40</text>
<text x="126.7" y="101.8">3</text>
<text x="126.7" y="100.2">4</text>
<text x="137.5" y="101.8">3</text>
<text x="137.5" y="100.2">4</text>
<text x="147.6" y="101.8">3</text>
<text x="147.6" y="100.2">4</text>
<text x="58.2" y="106.4">29</text>
<text x="62.5" y="107.1">PC6(/RESET)</text>
<text x="76.4" y="107.1">PC0(ADC0)</text>
<text x="85.7" y="108">24</text>
<text x="85.7" y="106.4">23</text>
<text x="126.7" y="104.9">1</text>
<text x="126.7" y="103.3">2</text>
<text x="137.5" y="104.9">1</text>
<text x="137.5" y="103.3">2</text>
<text x="147.6" y="104.9">1</text>
<text x="147.6" y="103.3">2</text>
<text x="58.2" y="111.1">20</text>
<text x="58.2" y="112.6">18</text>
<text x="58.9" y="109.5">5</text>
<text x="62.5" y="110.2">GND</text>
<text x="62.5" y="111.7">AREF</text>
<text x="62.5" y="113.3">AVCC</text>
<text x="73.5" y="113.3">PC4(ADC4/SDA)</text>
<text x="76.4" y="111.8">PC3(ADC3)</text>
<text x="76.4" y="110.2">PC2(ADC2)</text>
<text x="76.4" y="108.7">PC1(ADC1)</text>
<text x="85.7" y="112.6">27</text>
<text x="85.7" y="111.1">26</text>
<text x="85.7" y="109.5">25</text>
<text x="58.9" y="117.3">7</text>
<text x="62.5" y="117.9">PB6(XTAL1/TOSC1)</text>
<text x="73.7" y="114.8">PC5(ADC5/SCL)</text>
<text x="79.7" y="117.9">ADC7</text>
<text x="79.7" y="116.4">ADC6</text>
<text x="85.7" y="117.3">22</text>
<text x="85.7" y="115.7">19</text>
<text x="85.7" y="114.2">28</text>
<text x="58.9" y="120.4">8</text>
<text x="58.9" y="125">3</text>
<text x="62.5" y="121">PB7(XTAL2/TOSC2)</text>
<text x="62.5" y="125.7">GND</text>
<text x="76.7" y="125.7">PD3(INT1)</text>
<text x="76.7" y="124.1">PD2(INT0)</text>
<text x="77" y="121">PD0(RXD)</text>
<text x="77.1" y="122.6">PD1(TXD)</text>
<text x="85.7" y="125">1</text>
<text x="85.7" y="123.5">32</text>
<text x="85.7" y="121.9">31</text>
<text x="85.7" y="120.4">30</text>
<text x="152.2" y="125">2</text>
<text x="152.2" y="123.5">3</text>
<text x="152.2" y="121.9">4</text>
<text x="58.2" y="126.5">21</text>
<text x="58.9" y="128.1">4</text>
<text x="58.9" y="129.6">6</text>
<text x="62.5" y="127.2">GND</text>
<text x="62.5" y="128.8">VCC</text>
<text x="62.5" y="130.3">VCC</text>
<text x="75.2" y="127.2">PD4(XCK/T0)</text>
<text x="76.6" y="131.9">PD7(AIN1)</text>
<text x="76.6" y="130.3">PD6(AIN0)</text>
<text x="78" y="128.8">PD5(T1)</text>
<text x="85.7" y="131.2">11</text>
<text x="85.7" y="129.6">10</text>
<text x="85.7" y="128.1">9</text>
<text x="85.7" y="126.5">2</text>
<text x="152.2" y="126.5">1</text>
<text x="76.4" y="136.5">PB1(OC1A)</text>
<text x="77.6" y="135">PB0(ICP)</text>
<text x="85.7" y="137.4">14</text>
<text x="85.7" y="135.8">13</text>
<text x="85.7" y="134.3">12</text>
<text x="73.5" y="139.6">PB3(MOSI/OC2)</text>
<text x="74.4" y="138.1">PB2(SS/OC1B)</text>
<text x="76.4" y="141.2">PB4(MISO)</text>
<text x="77.3" y="142.7">PB5(SCK)</text>
<text x="85.7" y="142">17</text>
<text x="85.7" y="140.5">16</text>
<text x="85.7" y="138.9">15</text>
<text x="102.7" y="143.6">1</text>
<text x="106.9" y="143.6">6</text>
<text x="102.7" y="145.1">2</text>
<text x="102.7" y="146.7">3</text>
<text x="106.9" y="146.7">4</text>
<text x="106.9" y="145.1">5</text>
<text x="59.3" y="172.2" transform="rotate(-90 59.3 172.2)">2</text>
<text x="62.4" y="172.2" transform="rotate(-90 62.4 172.2)">19</text>
<text x="53.2" y="174.5">10</text>
<text x="53.9" y="176.1">1</text>
<text x="53.9" y="177.6">3</text>
<text x="53.9" y="179.2">4</text>
<text x="56.3" y="176.8">A1</text>
<text x="56.3" y="178.3">A2</text>
<text x="56.3" y="179.9">A3</text>
<text x="56.3" y="175.2">OE</text>
<text x="60" y="177" transform="rotate(-90 60 177)">VCCA</text>
<text x="63.1" y="177" transform="rotate(-90 63.1 177)">VCCB</text>
<text x="64.3" y="179.9">B3</text>
<text x="64.3" y="178.3">B2</text>
<text x="64.3" y="176.8">B1</text>
<text x="67.4" y="179.2">17</text>
<text x="67.4" y="177.6">18</text>
<text x="67.4" y="176.1">20</text>
<text x="53.9" y="180.7">5</text>
<text x="53.9" y="182.3">6</text>
<text x="53.9" y="183.8">7</text>
<text x="53.9" y="185.4">8</text>
<text x="56.3" y="181.4">A4</text>
<text x="56.3" y="183">A5</text>
<text x="56.3" y="184.5">A6</text>
<text x="64.3" y="184.5">B6</text>
<text x="64.3" y="183">B5</text>
<text x="64.3" y="181.4">B4</text>
<text x="67.4" y="185.4">13</text>
<text x="67.4" y="183.8">14</text>
<text x="67.4" y="182.3">15</text>
<text x="67.4" y="180.7">16</text>
<text x="53.9" y="186.9">9</text>
<text x="56.3" y="186.1">A7</text>
<text x="56.3" y="187.6">A8</text>
<text x="60.8" y="191.1" transform="rotate(-90 60.8 191.1)">11</text>
<text x="61.5" y="188" transform="rotate(-90 61.5 188)">GND</text>
<text x="64.3" y="187.6">B8</text>
<text x="64.3" y="186.1">B7</text>
<text x="67.4" y="186.9">12</text>
</g>
<g font-size="1.1" fill="#505050">
<text x="48.7" y="23.8">RST RED</text>
<text x="54.8" y="22.3" transform="rotate(-90 54.8 22.3)">RESET</text>
<text x="48.7" y="29.2">PW</text>
<text x="50.2" y="29.2">RGREEN</text>
<text x="196.1" y="27.7" transform="rotate(-90 196.1 27.7)">RPI-SCL</text>
<text x="197.7" y="27.7" transform="rotate(-90 197.7 27.7)">RPI-SDA</text>
<text x="199.6" y="30" transform="rotate(-90 199.6 30)">L4</text>
<text x="201.9" y="30" transform="rotate(-90 201.9 30)">120R</text>
<text x="253" y="31.6" transform="rotate(-90 253 31.6)">L5</text>
<text x="255.3" y="31.6" transform="rotate(-90 255.3 31.6)">120R</text>
<text x="256.9" y="34.7">C61</text>
<text x="256.9" y="37">10uF</text>
<text x="256.9" y="40.1">0.1uF</text>
<text x="256.9" y="37.8">C62</text>
<text x="257.6" y="45.1">RPI-TX</text>
<text x="257.6" y="48.2">RPI-RX</text>
<text x="40.9" y="55.1" transform="rotate(-90 40.9 55.1)">0.1uF</text>
<text x="43.2" y="54.3" transform="rotate(-90 43.2 54.3)">C10</text>
<text x="47.1" y="54.8" transform="rotate(-90 47.1 54.8)">10uF</text>
<text x="49.4" y="54.3" transform="rotate(-90 49.4 54.3)">C11</text>
<text x="61" y="57.5" transform="rotate(-90 61 57.5)">0.1uF</text>
<text x="61.8" y="54">These Caps close to every Grove connector</text>
<text x="63.4" y="57.5" transform="rotate(-90 63.4 57.5)">0.C15</text>
<text x="63.4" y="56.5" transform="rotate(-90 63.4 56.5)">1uF</text>
<text x="65.7" y="57.5" transform="rotate(-90 65.7 57.5)">0.C16</text>
<text x="65.7" y="56.5" transform="rotate(-90 65.7 56.5)">1uF</text>
<text x="68" y="57.5" transform="rotate(-90 68 57.5)">0.C17</text>
<text x="68" y="56.5" transform="rotate(-90 68 56.5)">1uF</text>
<text x="70.3" y="56.6" transform="rotate(-90 70.3 56.6)">C18</text>
<text x="72.7" y="57.5" transform="rotate(-90 72.7 57.5)">0.1uF</text>
<text x="75" y="56.6" transform="rotate(-90 75 56.6)">C20</text>
<text x="84.3" y="57.5" transform="rotate(-90 84.3 57.5)">0.1uF</text>
<text x="86.6" y="56.6" transform="rotate(-90 86.6 56.6)">C25</text>
<text x="80.4" y="79.6">GND</text>
<text x="80.4" y="81.1">+5V</text>
<text x="80.4" y="82.6">TX</text>
<text x="86.6" y="83.2" transform="rotate(-90 86.6 83.2)">D3</text>
<text x="92.8" y="79.6">GND</text>
<text x="92.8" y="81.1">+5V</text>
<text x="92.8" y="82.6">D2</text>
<text x="75.8" y="84.1" transform="rotate(-90 75.8 84.1)">SMD Grove</text>
<text x="78.4" y="86.5">RPISE</text>
<text x="80.4" y="84.2">RX</text>
<text x="81.3" y="86.5">R</text>
<text x="82.7" y="89.1" transform="rotate(-90 82.7 89.1)">C31</text>
<text x="85.8" y="89.1" transform="rotate(-90 85.8 89.1)">C32</text>
<text x="88.1" y="84.1" transform="rotate(-90 88.1 84.1)">SMD Grove</text>
<text x="92.8" y="84.2">D3</text>
<text x="95.1" y="89.1" transform="rotate(-90 95.1 89.1)">C35</text>
<text x="98.2" y="89.1" transform="rotate(-90 98.2 89.1)">C36</text>
<text x="80.4" y="90.2" transform="rotate(-90 80.4 90.2)">100pF</text>
<text x="83.5" y="90.2" transform="rotate(-90 83.5 90.2)">100pF</text>
<text x="92.8" y="90.2" transform="rotate(-90 92.8 90.2)">100pF</text>
<text x="95.9" y="90.2" transform="rotate(-90 95.9 90.2)">100pF</text>
<text x="128.4" y="100.4">GND</text>
<text x="128.4" y="102">+5V</text>
<text x="139.2" y="100.4">GND</text>
<text x="139.2" y="102">+5V</text>
<text x="149.3" y="100.4">GND</text>
<text x="149.3" y="102">+5V</text>
<text x="61" y="105.1">U2</text>
<text x="64.9" y="105.1">ATMEL;ATMEGA328P-AU;</text>
<text x="95.1" y="107">A0</text>
<text x="123.7" y="105" transform="rotate(-90 123.7 105)">SMD Grove</text>
<text x="128.4" y="105.1">A0</text>
<text x="128.4" y="103.5">A1</text>
<text x="128.7" y="107.4">A</text>
<text x="129.3" y="107.4">0</text>
<text x="134.6" y="105" transform="rotate(-90 134.6 105)">SMD Grove</text>
<text x="139.2" y="105.1">A1</text>
<text x="139.2" y="103.5">A2</text>
<text x="139.5" y="107.4">A</text>
<text x="140.2" y="107.4">1</text>
<text x="144.6" y="105" transform="rotate(-90 144.6 105)">SMD Grove</text>
<text x="149.3" y="105.1">A2</text>
<text x="149.3" y="103.5">A3</text>
<text x="149.6" y="107.4">A</text>
<text x="150.2" y="107.4">2</text>
<text x="49.4" y="113.6">0.1uF</text>
<text x="49.4" y="112.8">C1</text>
<text x="49.4" y="111.3">C6</text>
<text x="52.5" y="111.3">0.1uF</text>
<text x="95.1" y="108.6">A1</text>
<text x="95.1" y="110.1">A2</text>
<text x="95.1" y="111.7">A3</text>
<text x="95.1" y="113.2">SDA-BOARD</text>
<text x="128.4" y="110" transform="rotate(-90 128.4 110)">C50</text>
<text x="130.7" y="111.1" transform="rotate(-90 130.7 111.1)">100pF</text>
<text x="131.5" y="110" transform="rotate(-90 131.5 110)">C49</text>
<text x="133.8" y="111.1" transform="rotate(-90 133.8 111.1)">100pF</text>
<text x="139.2" y="110" transform="rotate(-90 139.2 110)">C52</text>
<text x="141.5" y="111.1" transform="rotate(-90 141.5 111.1)">100pF</text>
<text x="142.3" y="110" transform="rotate(-90 142.3 110)">C51</text>
<text x="144.6" y="111.1" transform="rotate(-90 144.6 111.1)">100pF</text>
<text x="149.3" y="110" transform="rotate(-90 149.3 110)">C54</text>
<text x="151.6" y="111.1" transform="rotate(-90 151.6 111.1)">100pF</text>
<text x="152.4" y="110" transform="rotate(-90 152.4 110)">C53</text>
<text x="154.7" y="111.1" transform="rotate(-90 154.7 111.1)">100pF</text>
<text x="39.2" y="119">16MHz</text>
<text x="49.4" y="116.7">120R</text>
<text x="49.4" y="114.4">L19</text>
<text x="53.3" y="116.7">R4</text>
<text x="55.6" y="117.5">22R</text>
<text x="95.1" y="114.8">SCL-BOARD</text>
<text x="37" y="124.5" transform="rotate(-90 37 124.5)">16pF</text>
<text x="39.4" y="123.4" transform="rotate(-90 39.4 123.4)">C4</text>
<text x="41.2" y="122.9">X1</text>
<text x="43.2" y="124.5" transform="rotate(-90 43.2 124.5)">16pF</text>
<text x="45.6" y="123.4" transform="rotate(-90 45.6 123.4)">C3</text>
<text x="48.7" y="120.6">R5</text>
<text x="53.3" y="120.6">22R</text>
<text x="95.1" y="125.6">D3</text>
<text x="95.1" y="124.1">D2</text>
<text x="95.1" y="122.5">D1</text>
<text x="95.1" y="121">D0</text>
<text x="153.9" y="122.1">GND</text>
<text x="153.9" y="123.7">+5V</text>
<text x="153.9" y="125.2">SDA-BOARD</text>
<text x="47.1" y="127.5" transform="rotate(-90 47.1 127.5)">C30</text>
<text x="49.4" y="127.5" transform="rotate(-90 49.4 127.5)">16pF</text>
<text x="95.1" y="131.8">D7</text>
<text x="95.1" y="130.2">D6</text>
<text x="95.1" y="128.7">D5</text>
<text x="95.1" y="127.2">D4</text>
<text x="149.3" y="126.6" transform="rotate(-90 149.3 126.6)">SMD Grove</text>
<text x="152.8" y="129.1">I2C-</text>
<text x="153.9" y="131.7" transform="rotate(-90 153.9 131.7)">C60</text>
<text x="153.9" y="126.8">SCL-BOARD</text>
<text x="154.9" y="129.1">3</text>
<text x="157" y="131.7" transform="rotate(-90 157 131.7)">C59</text>
<text x="41.7" y="137.6">+5V</text>
<text x="47.9" y="136.8">L1</text>
<text x="52.5" y="137.6">MCUVIN</text>
<text x="95.1" y="136.4">D9</text>
<text x="95.1" y="134.9">D8</text>
<text x="156.2" y="132.8" transform="rotate(-90 156.2 132.8)">100pF</text>
<text x="159.3" y="132.8" transform="rotate(-90 159.3 132.8)">100pF</text>
<text x="41.7" y="141.5" transform="rotate(-90 41.7 141.5)">10uF</text>
<text x="44" y="140.4" transform="rotate(-90 44 140.4)">C9</text>
<text x="44.8" y="141.8" transform="rotate(-90 44.8 141.8)">0.1uF</text>
<text x="47.1" y="140.4" transform="rotate(-90 47.1 140.4)">C7</text>
<text x="47.9" y="139.1">120R</text>
<text x="52.5" y="141.5" transform="rotate(-90 52.5 141.5)">10uF</text>
<text x="54.9" y="140.4" transform="rotate(-90 54.9 140.4)">C8</text>
<text x="55.6" y="141.8" transform="rotate(-90 55.6 141.8)">0.1uF</text>
<text x="57.9" y="140.4" transform="rotate(-90 57.9 140.4)">C2</text>
<text x="103.6" y="143">ISP</text>
<text x="92.7" y="147.3">RESET</text>
<text x="105.9" y="147.7" transform="rotate(-90 105.9 147.7)">DNP</text>
<text x="46" y="167">0.1uF</text>
<text x="69.6" y="167">C12</text>
<text x="47.4" y="169.3">C5</text>
<text x="55.6" y="172.4">U6</text>
<text x="63.4" y="172.4">TXB0108</text>
<text x="69.6" y="169.3">0.1uF</text>
<text x="94.1" y="172.1">SCL-BOARD</text>
<text x="106.7" y="174" transform="rotate(-90 106.7 174)">Q4</text>
<text x="106.7" y="171.7" transform="rotate(-90 106.7 171.7)">2N7002</text>
<text x="115.2" y="172">RPI-SCL</text>
<text x="129.5" y="172.1">SDA-BOARD</text>
<text x="145.4" y="174" transform="rotate(-90 145.4 174)">Q5</text>
<text x="145.4" y="171.7" transform="rotate(-90 145.4 171.7)">2N7002</text>
<text x="158.6" y="172">RPI-SDA</text>
<text x="36.4" y="178.2">GND</text>
<text x="36.4" y="176.7">GND</text>
<text x="80.4" y="178.2">GND</text>
<text x="80.4" y="176.7">GND</text>
<text x="75.7" y="186">TX</text>
<text x="75.7" y="187.5">RX</text>
<text x="104" y="186.8" transform="rotate(-90 104 186.8)">+5V</text>
<text x="113.3" y="187.4" transform="rotate(-90 113.3 187.4)">+3V3</text>
<text x="142.7" y="186.8" transform="rotate(-90 142.7 186.8)">+5V</text>
<text x="152" y="187.4" transform="rotate(-90 152 187.4)">+3V3</text>
</g>
<g font-size=".9" fill="#505050">
<text x="213.4" y="103.4" transform="rotate(-90 213.4 103.4)">These pins are reserved for ID EEPROM</text>
<text x="215.2" y="103.4" transform="rotate(-90 215.2 103.4)">At boot time this I2C interface will be</text>
<text x="216.2" y="103.4" transform="rotate(-90 216.2 103.4)">interrogated to look for an EEPROM</text>
<text x="217.1" y="103.4" transform="rotate(-90 217.1 103.4)">that identifies the attached board and</text>
<text x="218" y="103.4" transform="rotate(-90 218 103.4)">allows automagic setup of the GPIOs</text>
<text x="218.9" y="103.4" transform="rotate(-90 218.9 103.4)">(and optionally, Linux drivers).</text>
</g>
</svg>
